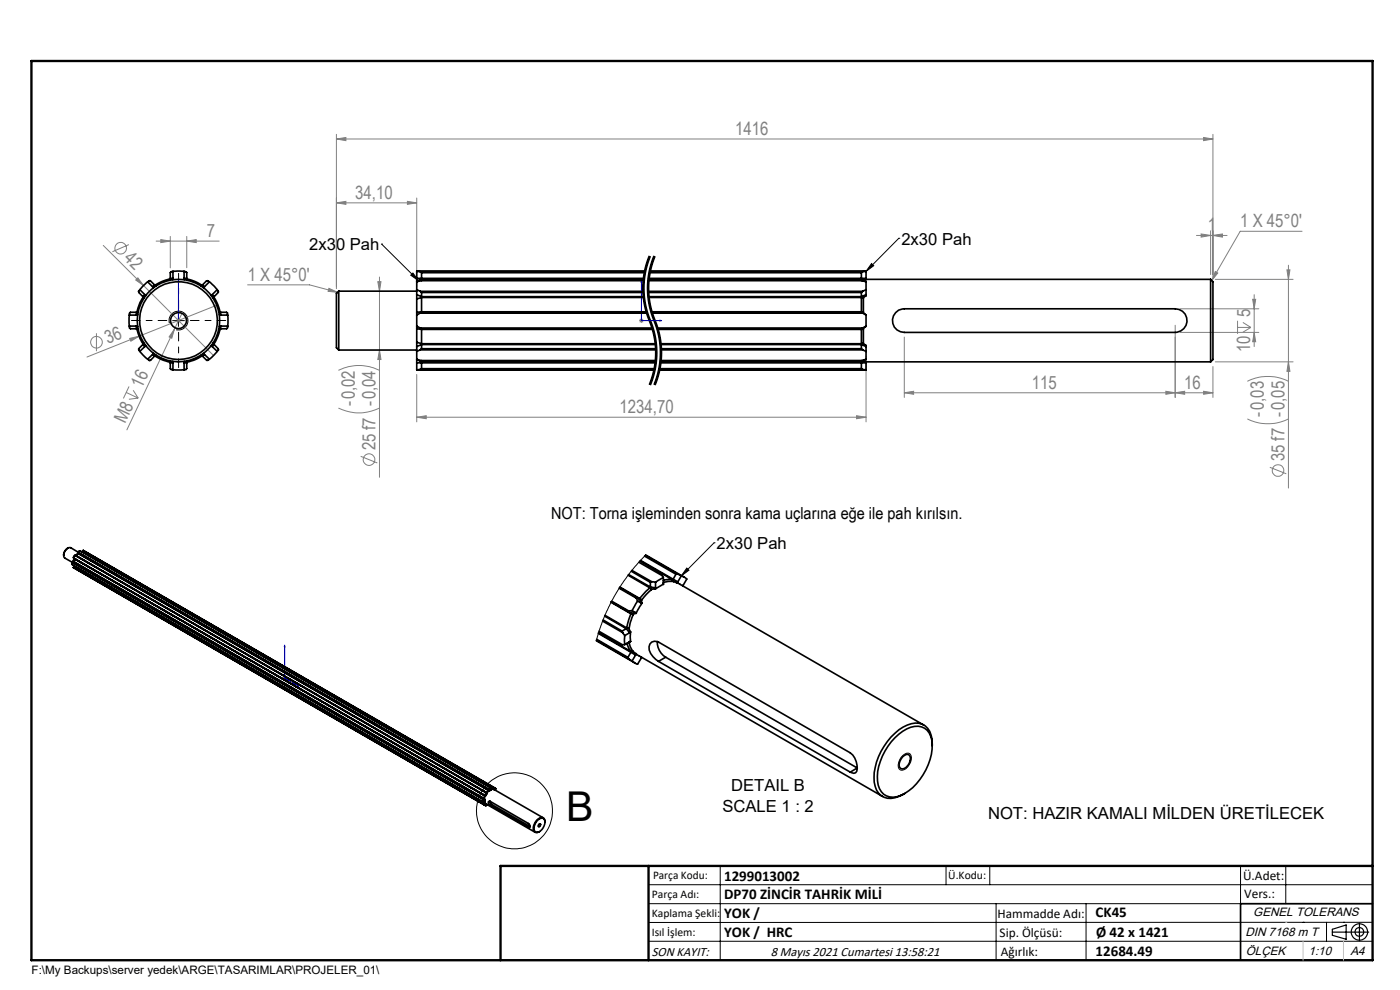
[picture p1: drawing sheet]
<svg xmlns="http://www.w3.org/2000/svg" width="297mm" height="210mm" viewBox="0 0 297 210" stroke-linecap="round" stroke-linejoin="round" font-family="sans-serif">
<g fill="none" stroke="#808080" stroke-width=".21">
<path d="M71.4 29.5l2-.3v.6zM71.4 28.5v32.7M71.4 29.5h185.9M255.3 29.2l2 .3-2 .3zM257.3 28.5v30.3M21.9 52.1l8.5 8.5M27.3 51.9l-3.5 1.5M29.2 58.9l1.2 1.7-1.6-1.2zM33.1 51.1h13.4M34.1 50.8l2 .3-2 .4zM36.1 50.2v6.6M39.6 51.1l2-.3v.7z"/>
<path d="M39.6 50.2v6.6M71.4 43l2-.3v.6zM71.4 43h17M80.2 59.8h.6l-.3 2zM80.5 58.8v42.4M86.4 42.7l2 .3-2 .3zM88.4 42v18.7M253.8 49.9h6.5M254.8 49.6l2 .3-2 .4zM256.8 49v9.2M257.3 49.9l2-.3v.7zM257.8 57.6l.5 .3-1.2 1.6z"/>
<path d="M257.8 59.3h16.5M273 57.2h.6l-.3 2.1zM273.3 56.3v47.2M276.2 49.1h-13.1l-6 10.4M20.5 70.7v3.8M27.5 71.8l2-.5-1.7 1.1zM29.5 71.3l-11 4.4M30.4 60.6l14.9 14.8M37 69.8l-.6 1.9-.5-.2zM37 69.8l-10.1 21.4M37.4 68h1M37.9 67.5v1"/>
<path d="M38.2 67.7l-.7 .7M38.7 66.2l-1.7 3.6M46.2 64.7l-16.7 6.6M52.5 60.4h13.2l5.9 1.6M69.8 61.2l1.8 .8-2-.2zM71.8 78.6a9.8 9.8 0 0 1 8.7 0M80.5 74.3l.3 2h-.6zM88.4 79.4v10.1M135.6 68h1M135.7 67.7l.7 .7M136.1 67.5v1M136.4 67.7l-.7 .7"/>
<path d="M183.7 75.6v13.9M191.8 71.5v12.8M249.3 69v15.3M250.3 70.5h16.8M250.3 65.5h16.8M257.3 77.7v6.6M257.8 76.8h16.5M262.5 68v2.8M262.5 69.5h2.9M263.7 68.4l1.7 1.1M265.4 69.5l-1.7 1M265.7 63.5h.7l-.3 2z"/>
<path d="M266.1 62.5v11M266.1 70.5l.3 2h-.7zM273.3 76.8l.3 2h-.6zM26.8 83.2l2.5 1.2M27.4 82l-1.2 2.5M28.3 82.8l1 1.6M29.3 84.4l-2 .3M71.8 86.6a9.8 9.8 0 0 0 8.7 0M76.5 96.8l3.5 1.4M88.4 88.5l2-.3v.6zM88.4 88.5h95.3M181.7 88.2l2 .3-2 .3z"/>
<path d="M191.8 83.3l2-.3v.6zM191.8 83.3h65.5M247.3 83l2 .3-2 .3zM249.3 83.3l2-.3v.6zM255.3 83l2 .3-2 .3zM264.6 88.9a9.8 9.8 0 0 0 8.7 0M264.6 80.9a9.8 9.8 0 0 1 8.7 0M269.4 99.1l3.5 1.4M59.9 143.9h1M60 143.5l.7 .7M60.4 143.3v1M60.7 143.5l-.7 .7"/>
<circle cx="25.6" cy="52.6" r="1.23"/>
<circle cx="20.5" cy="72.6" r="1.24"/>
<circle cx="78.3" cy="97.5" r="1.24"/>
<circle cx="271.1" cy="99.8" r="1.23"/>
</g>
<g fill="none" stroke="#000" stroke-width=".21">
<path d="M81 51.8h.1M81 51.8l7.8 7.7M87.6 57.9l1.2 1.6-1.7-1.1zM136.7 59.6v3.1a17.5 17.5 0 0 0 1.2 4.9M137.1 56l-.6 2.4-.2 1.8M137.1 57.2l-.4 2.4M137.4 56.1l-.3 1.2M137.5 54.8l-.4 1.2M137.7 54.2l-.2 .6M137.7 59.6v3.1a18.2 18.2 0 0 0 1.5 5.8M137.9 54.3a18.2 18.2 0 0 0 .4 14.8 17.8 17.8 0 0 1-.4 12.6M138 54.4l-.6 1.7"/>
<path d="M138.1 56l-.6 2.4-.2 1.8M138.1 57.2l-.4 2.4M138.4 56.1l-.3 1.2M138.5 54.8l-.4 1.2M138.7 54.2l-.2 .6M138.9 54.3a18.2 18.2 0 0 0 .4 14.8 17.8 17.8 0 0 1-.4 12.6M139 54.4l-.6 1.7M184.9 55.9l.4 .5-1.6 1.2zM190.7 50.5h.1M190.7 50.5l-7 7.1M35.9 68.5a2 2 0 0 1 1.8-2.5 2 2 0 0 1 2.2 2.2 2 2 0 0 1-2.5 1.7M36.6 68h2.5"/>
<path d="M37.9 66.7v2.5M136.3 60.2l.1 3.1M136.4 63.3l.2 1.2M136.6 64.5l.6 2.4 .9 2.3M137.3 60.2l.1 3.1M137.4 63.3l.2 1.2M137.6 64.5l.6 2.4 .9 2.3M137.9 67.6l.1 .3zM138 67.9l.8 2.3M138.1 69.2l.6 2.3M138.7 71.5l.3 3.6M138.8 70.3a18 18 0 0 1-.8 11.4"/>
<path d="M138.9 76.9l-.4 2.4-.8 2.3M139 75.1l-.1 1.8M139.1 69.2l.6 2.3M139.2 68.5l.6 1.7M139.7 71.5l.3 3.6M139.8 70.3a18 18 0 0 1-.6 10.9M139.9 76.9l-.4 2.4-.8 2.3M140 75.1l-.1 1.8M139.2 81.2l-.2 .5M151.5 115.1h.1M151.5 115.1l-7 7.1M145.7 120.5l.5 .5-1.7 1.2z"/>
<path d="M114.4 174.7a.35 .35 0 0 1 .3 .5 .35 .35 0 0 1-.4 .2l-.1-.2zM191.5 160.3a1.02 1.02 0 0 1 1.8-.1 2.76 2.76 0 0 1-2 3.2 1.04 1.04 0 0 1-.7-1.7l.5-1zM137.6 187.7h153.6M137.6 191.7h153.6M137.6 199.7h153.6M152.8 183.7v20M200.7 183.7v4M210 183.7v4M211.3 191.7v12M230.4 191.7v12M263.2 183.7v20M272.8 183.7v8"/>
<path d="M276.4 195.6h.1M281.4 195.6v4.1M285 195.6h.1M291.2 195.6l-153.6 .1"/>
<circle cx="109.1" cy="172" r="8.1"/>
</g>
<path d="M137.9 54.3a17.8 17.8 0 0 0 0 13.7M138.9 54.3a17.8 17.8 0 0 0 0 13.7M137.9 68a17.8 17.8 0 0 1 0 13.7M138.9 68a17.8 17.8 0 0 1 0 13.7" fill="none" stroke="#000" stroke-width=".21" stroke-dasharray="6.3 1.3 1.3 1.3" stroke-dashoffset="1.2" stroke-linecap="butt"/>
<g fill="none" stroke="#000" stroke-width=".25">
<path d="M282.6 197.7h7.8M282.6 197.1l3-.9v3l-3-.8zM288.4 195.8v3.8M106.2 203.7h185"/>
<circle cx="288.4" cy="197.7" r="1.74"/>
<circle cx="288.4" cy="197.7" r=".93"/>
</g>
<path d="M37.9 59.4v.5v-.5M37.9 59.4v8.6M136.1 59.4l.1 .5h-.2zM136.1 59.4v8.6h4.3M37.9 67.9v.2zM37.9 68h.1M139.9 67.9l.5 .1-.5 .1zM60.4 136.8v7.1l3 1.7M60.4 136.8l.1 .4h-.2zM63.1 145.3l.3 .3-.3-.1z" fill="none" stroke="#00f" stroke-width=".21"/>
<path d="M35.4 68h-7.5M37.9 65.5v-7.5M37.9 70.5v7.5M40.4 68h7.5" fill="none" stroke="#000" stroke-width=".21" stroke-dasharray="15.2 1.3 1.3 1.3" stroke-dashoffset="13.4"/>
<path d="M291.2 191.7h-28v12" fill="none" stroke="#000" stroke-width=".35"/>
<path d="M6.7 12.9h284.5v190.8h-284.5zM137.6 183.7v20M291.2 183.7h-185v20" fill="none" stroke="#000" stroke-width=".5"/>
<path d="M276.4 199.7v4M285 199.7v4" fill="none" stroke="#c0c0c0" stroke-width=".21"/>
<path d="M272.8 195.6h.1" fill="none" stroke="#c0c0c0" stroke-width=".25"/>
<g fill="#000">
<path d="M145.7 120.5l.5 .5-1.7 1.2z"/>
<path d="M184.9 55.9l.4 .5-1.6 1.2zM87.6 57.9l1.2 1.6-1.7-1.1z"/>
</g>
<g fill="#00f">
<path d="M139.9 67.9l.5 .1-.5 .1zM136.1 59.4l.1 .5h-.2z"/>
<path d="M63.1 145.3l.3 .3-.3-.1zM60.4 136.8l.1 .4h-.2z"/>
<path d="M37.9 67.9v.2zM37.9 59.4v.5z"/>
</g>
<g fill="#808080">
<path d="M29.2 58.9l1.2 1.7-1.6-1.2z"/>
<path d="M27.5 71.8l2-.5-1.7 1.1z"/>
<path d="M37 69.8l-.6 1.9-.5-.2z"/>
<path d="M71.4 29.5l2-.3v.6zM255.3 29.2l2 .3-2 .3zM71.4 43l2-.3v.6zM86.4 42.7l2 .3-2 .3zM254.8 49.6l2 .3-2 .4zM257.3 49.9l2-.3v.7zM249.3 83.3l2-.3v.6zM255.3 83l2 .3-2 .3zM88.4 88.5l2-.3v.6zM181.7 88.2l2 .3-2 .3zM257.8 57.6l.5 .3-1.2 1.6zM69.8 61.2l1.8 .8-2-.2zM34.1 50.8l2 .3-2 .4zM39.6 51.1l2-.3v.7z"/>
<path d="M247.3 83l2 .3-2 .3zM191.8 83.3l2-.3v.6z"/>
<path d="M266.1 70.5l.3 2h-.7zM265.7 63.5h.7l-.3 2z"/>
<path d="M80.2 59.8h.6l-.3 2zM80.5 74.3l.3 2h-.6zM273 57.2h.6l-.3 2.1zM273.3 76.8l.3 2h-.6z"/>
</g>
<g fill="none" stroke="#000" stroke-width=".35">
<path d="M31.3 59.8l.6-.3 .9 .9M31.3 59.8l-1.6 1.6M31.3 59.8l1.1 1M36 59.2l-1.6 .5-1.5 .8M36 59.2l.1 .2M36.1 59l-.1 .2M36.1 59h.6M36.7 59v.3M36.7 57.6h-.4l-.2 .2v1.2M36.7 57.6h2.4M36.7 57.6v1.4M39.1 59v.3"/>
<path d="M39.1 57.6l.5 .2v1.2M39.1 59h.5M39.1 57.6v1.4M39.6 59l.1 .2M39.7 59.2l1.6 .5 1.5 .8M39.7 59.2v.2M44.4 59.8l1.7 1.6M44.4 59.8l-.3-.3-.3 .1-.8 .8M44.4 59.8l-1 1M88.4 59.8v1.6M88.4 59v.8M88.4 57.6h.7"/>
<path d="M88.4 59h48.2M88.4 57.6v1.4M88.4 59.8h.1M89.1 57.6h47.7M89.1 57.6l.3 .2M89.4 59.2v.3M89.4 57.8v1.4M89.4 59.2h47.2M89.4 57.8h47.4M89.4 59.2l-1 .6M136.5 59.5h-47.4l-.7 .3M136.8 57.5l-48.4 .1"/>
<path d="M137.5 59.5h45.5l.7 .3v1.6M137.6 59.2h45.1M137.6 59h46.1M137.8 57.8h44.9M137.8 57.5l45.9 .1M137.8 57.6h45.2M182.7 59.2v.3M182.7 57.8v1.4M182.7 59.2l.5 .2M183 57.6l-.3 .2M183.2 59.4v.2M183.7 59v.3l-.5 .1"/>
<path d="M183.7 57.6h-.7M183.7 59.3h73.1M183.7 57.6v1.4M256.8 59.3l.5 .5v16.5l-.5 .5M256.8 59.3v17.5M27.4 69.2l.1 .4 .2 .1h1.2M27.4 66.8v2.4M27.4 66.8h1.5M27.4 69.2h1.5M28.9 69.2h.3M28.9 69.7l.2 .2M28.9 66.2h-1.2l-.2 .2-.1 .4"/>
<path d="M28.9 66.2v.6M28.9 69.2v.5M29.1 66.1l-.2 .1M29.1 69.9l.6 1.9 .6 1.1M29.1 66.1l.2 .1M29.2 66.8h-.3M29.3 69.8l-.2 .1M29.7 74.5l1.6 1.7M29.7 61.4l-.3 .4 .1 .2 .8 .9M29.7 61.4l1 1.1M30.3 62.9v.2M30.3 73.1l-.9 .9 .3 .5"/>
<path d="M30.3 73.1l.4 .4M30.3 72.9v.2M30.3 63.1l-.6 1.1-.6 1.9M30.3 63.1l.2 .1M30.5 72.8l-.2 .1M30.7 62.5l.2 .3M30.7 62.5l-.4 .4M30.7 73.5l-1 1M30.9 73.3l-.2 .2M32.4 60.8l.2 .2M32.4 75.2l.4 .4M32.4 75.2l-1.1 1"/>
<path d="M32.6 75l-.2 .2M32.8 60.4l.1 .1M32.8 75.6h.1M32.8 75.6l-.9 .8-.2 .1-.4-.3M32.8 60.4l-.4 .4M32.9 75.6a8.4 8.4 0 0 0 3.1 1.2M32.9 60.5l.2 .2M33.1 75.3l-.2 .3M36 76.8l.1 .2M36.1 76.5l-.1 .3M36.1 77v1.2l.6 .2M36.1 77h.6"/>
<path d="M36.7 76.7v.3M36.7 78.4h2.4M36.7 77v1.4M39.1 77h.5M39.1 77v1.4M39.1 76.7v.3M39.6 77v1.2l-.1 .2h-.4M39.7 76.5v.3M39.7 76.8l-.1 .2M42.7 75.3l.1 .3M42.8 75.6h.2M42.8 75.6a7.8 7.8 0 0 1-3.1 1.2"/>
<path d="M42.8 60.5l-.1 .2M43 60.4l-.2 .1M43 75.6l.9 .8 .5-.2M43 60.4l.4 .4M43.1 75l.3 .2M43.4 60.8l-.3 .2M43.4 75.2l-.4 .4M43.4 75.2l1 1M44.9 73.3l.1 .2M45 62.5l-.1 .3M45 62.5l.4 .4M45 73.5l1.1 1"/>
<path d="M45.2 72.8l.2 .1M45.4 72.9v.2M45.4 63.1l.8 1.4 .5 1.6M45.4 63.1l-.2 .1M45.4 62.9v.2M45.4 73.1l.9 .9 .1 .2-.3 .3M45.4 73.1l-.4 .4M46.1 74.5l-1.7 1.7M46.1 61.4l.2 .6-.9 .9M46.1 61.4l-1.1 1.1M46.4 69.8l.3 .1M46.5 66.8h.3"/>
<path d="M46.7 66.1l.1 .1M46.7 69.9l-.5 1.5-.8 1.5M46.7 66.1l-.3 .1M46.8 69.2h-.3M46.8 69.7l-.1 .2M46.8 66.2h1.2l.3 .2v.4M46.8 66.2v.6M46.8 69.2v.5M46.8 66.8h1.5M46.8 69.2h1.5M48.3 66.8v2.4M48.3 69.2l-.2 .5h-1.3"/>
<path d="M71.9 61.8v12.5M71.9 61.8l-.5 .5v11.5l.5 .5M71.9 61.8h16.5M71.9 74.3h16.5M88.4 69.2l.7 .4M88.4 66.8v2.4M88.4 66.2v.6M88.4 69.2v.5M88.4 63.4v2.8M88.4 69.7v2.9M88.4 61.4l.7 .4M88.4 76.2l.7 .3h50"/>
<path d="M88.4 74.5v1.7M88.4 62.5v.9M88.4 72.6v.9M88.4 76.2v.8M88.4 78.4l50.4 .1M88.4 77h50.7M88.4 69.7l1 .2M88.4 72.6l1 .3M88.4 62.5l1 .4M88.4 61.4v1.1M88.4 73.5v1M88.4 76.2h.1"/>
<path d="M88.4 77v1.4M88.4 76.2l1 .6M89.1 66.4l-.7 .4M89.1 74.2l-.7 .3M89.1 78.4h-.7M89.1 66.4h48.2M89.1 74.2h50.1M89.1 78.4h49.8M89.1 69.6h49.3M89.1 61.8h47.4M89.1 69.6l.3 .1M89.1 61.8l.3 .2"/>
<path d="M89.4 66.1v.1M89.4 69.7v.2M89.4 63.1v3M89.4 69.9v3M89.4 62.9v.2M89.4 72.9v.2M89.4 76.5v.3M89.4 76.8v1.4M89.4 66.2h47.8M89.4 69.7h49.1M89.4 66.1h47.8M89.4 69.9h49.1"/>
<path d="M89.4 63.1h47.2M89.4 72.9h49.7M89.4 62h47.1M89.4 74h49.8M89.4 73.1h49.7M89.4 62.9h47.2M89.4 76.8h49.7M89.4 78.2h49.5M89.4 66.2l-.3 .2M89.4 66.1l-1 .1M89.4 63.1l-1 .3M89.4 62v.9"/>
<path d="M89.4 73.1v.9M89.4 74l-.3 .2M89.4 73.1l-1 .4M89.4 78.2l-.3 .2M137.5 61.8h45.5M137.5 62h45.2M137.5 62.9h45.2M137.6 63.1h45.1M138.2 66.1h44.5M138.2 66.2h44.5M138.3 66.4h44.7M139.4 69.6h43.6"/>
<path d="M139.5 69.7h43.2M139.5 69.9h43.2M139.8 78.4h43.2M139.9 78.2h42.8M140.1 72.9h42.6M140.1 76.8h42.6M140.1 77h43.6M140.1 73.1h42.6M140.2 74.2h42.8M140.2 74h42.5M182.7 66.1v.1M182.7 69.7v.2"/>
<path d="M182.7 63.1v3M182.7 69.9v3M182.7 62.9v.2M182.7 72.9v.2M182.7 76.5v.3M182.7 76.8v1.4M182.7 66.2l.3 .2M182.7 66.1l.5 .1M182.7 63.1l.5 .1M182.7 62v.9M182.7 73.1v.9M182.7 74l.3 .2"/>
<path d="M182.7 73.1l1 .4M182.7 78.2l.3 .2M183 69.6l-.3 .1M183 61.8l-.3 .2M183 66.4l.7 .4v2.4l-.7 .4M183 74.2l.7 .3M183 78.4h.7M183.2 66.2l.5 .6M183.2 69.8v3M183.2 63.2v3M183.2 76.5l.5 .2v.3M183.2 76.4v.1"/>
<path d="M183.2 72.8l.5 .5v.2M183.2 69.8l-.5 .1M183.2 72.8l-.5 .1M183.2 76.5l-.5 .3M183.7 69.2l-.5 .6M183.7 62.5v.3l-.5 .4M183.7 61.4l-.7 .4M183.7 74.5v1.7l-.7 .3h-42.9M183.7 78.4l-43.9 .1M183.7 76.8h73.1M183.7 61.4v1.1M183.7 73.5v1"/>
<path d="M183.7 77v1.4M183.7 62.5l-1 .4M190 66.3l.6-.5 1.2-.3h57.5a2.5 2.5 0 0 1 2.5 2.5 2.5 2.5 0 0 1-2.5 2.5h-57.5a2.49 2.49 0 0 1-2.3-1.5 2.49 2.49 0 0 1 .5-2.7zM14.4 116.3l-.1 .1a1.51 1.51 0 0 0-.5 2l1.5 .9M14.4 116.3l.6-.1 1.5 .9M14.4 116.3l-.7 .7-.2 .8M15.2 119.3l.1 .5 87.3 50.3M15.2 119.3h.1M15.3 119.3l87.2 50.3M15.4 119.3h-.1M15.4 119.3l87 50.2M15.5 119.2l-.3 .1"/>
<path d="M15.6 119l-.1 .2M15.6 119v.1M15.6 119.2l-.2 .1M15.6 119.2l87 50.2M15.6 119.2h-.1M15.6 119.1v.1M15.6 118.4l87.2 50.4M15.6 118.4l.1 .1M15.6 119.1l87.1 50.3M15.7 118.5l87 50.2M15.7 118.5h.1M15.8 118.5l-.2 .6"/>
<path d="M15.8 118.5h.1M15.8 118.5l-.2 .5M15.9 117.8l-.2 .2-.1 .4M15.9 117.8l87.1 50.3M15.9 117.8l87.3 50.3M16.2 117.9h.1M16.5 117.4l-.4 .5h.1M16.5 117.4h.1M16.5 117l.5-.1 87.2 50.3M16.5 117l.1 .1M16.5 117.3v.1M16.5 117.3l.1 .1"/>
<path d="M16.5 117v.3M16.6 117.4l-.4 .5M16.6 117.4h.1M16.6 117.4l87 50.3M16.6 117.1l87.1 50.3M16.6 117.2l87 50.3M16.6 117.1v.3M17.4 117.1h.2M17.5 117v.1M17.5 117l.1 .1M17.6 117.1l87 50.2M17.6 117.1h.1"/>
<path d="M17.6 116.8h.1M17.6 116.8h.2M17.6 116.8l-.1 .2M17.7 116.8l87.4 50.4M17.7 116.9l-.1 .2M17.7 116.9l87 50.2M17.7 116.8v.1M135.5 119.3l5 2.8 .2 .4M135.8 119l6.9 4M135.9 118.9l6.9 4M136.7 118l6.7 3.8M136.9 117.8l6.9 4"/>
<path d="M137 117.7l8.2 4.7M15.6 120.4h.1M15.6 120.4l.1 .1M15.6 120.4l87.4 50.5M15.7 120.4l87 50.2M15.7 120.1v-.1l.1 .1M15.7 120.1l.1 .1M15.7 120.1l-.1 .3M15.8 120.1v.1M15.8 120.1l87 50.3M15.8 120.2l-.1 .2M126.5 135.9l8.2 4.7"/>
<path d="M126.5 135.8l6.9 4M126.6 135.6l6.6 3.8M126.9 134.4l6.9 4M127 134.2l6.8 4M127.1 133.9l4.9 2.9 .5-.1M127.8 131.8l4.3 2.4M128 131.5l4 2.4M128.3 130.7l4.6 2.6M128.3 130.5l4.7 2.7M129.6 127.8l4.2 2.4M129.8 127.5l3.6 2.1M131.3 124.8l3.7 2.1"/>
<path d="M131.4 124.6l3.6 2.1M131.5 124.5l4.2 2.5M132 133.9l.1 .3M132.1 134.2l.4 .6M132.5 134.8v1.9M132.9 133.3l-.9 .6M132.9 133.3l.7 .9M133 133.2l-.1 .1M133 133.2l.5 .1M133 136.4l.4 1.2 .4 .6M133.2 139.4l.2 .4M133.2 129.7l.6 .4"/>
<path d="M133.2 129.7l-3.5-2 4.1 2.4M133.2 122l4.7 2.7M133.3 121.9l4.7 2.6M133.3 136.3h.2M133.4 129.6l-.2 .1M133.4 139.8l.7 .4M133.5 136.3l.3 1 .5 .9M133.5 136.2v.1M133.5 133.3l.3 .7M133.6 134.2l-1.1 .6M133.8 136.1h-.2M133.8 134v2.1"/>
<path d="M133.8 136.1l-1.3 .6M133.8 134l-.2 .2M133.8 130.2l-.8 3M133.8 130.1v.1M133.8 138.2v.2M133.8 130.2l.5 .2M133.8 138.4l-.6 1M133.8 138.4l1 .6M133.9 121.2l4.1 2.3M134.1 121l4.2 2.4M134.1 129.5l-.7 .1M134.1 129.5l.7 .5"/>
<path d="M134.3 138.2l.7 .5M134.3 130.4l-.8 2.9M134.3 138.2h-.5M134.8 130l.2 .1M134.8 130l-1 .1M134.8 139l-.7 1.2M135 138.7l.4 .3 51.8 29.9M135 130.1l-.7 .3M135 138.7l-.2 .3M135 126.7v.2M135 126.7l.6 .3M135 126.9l.3 .6"/>
<path d="M135.3 127.5l-1.2 2M135.3 127.5l.7 .4M135.6 127l.4 .9M135.7 127h-.1M135.7 127l.4 .2M136 127.9h.2M136.1 127.2l.1 .7M136.1 139.4l-.8 1.5-1.2-.7M136.2 127.9l-1.2 2.2M137.9 124.7l-2.2 2.3M137.9 124.7l.3 .4M138 124.5l-.1 .2"/>
<path d="M138 124.5l1.1 .2M138 123.5v1M138.2 125.1l-2.1 2.1M138.3 123.4l.8 .1M138.3 123.4l-.3 .1M139 124.9l-.8 .2M139.1 124.7l-.1 .2M139.1 123.5v1.2M139.5 136.1a3.7 3.7 0 0 0 1.7 3.3M140.7 122.5l.1 1.5-1.8 .9M140.7 122.5l-1.6 1M141.2 139.4l40.7 23.5-1.5 .9"/>
<path d="M141.2 139.4l-1.5 .9M142.7 123l-.8-.1-1.2 .2M142.7 123l.2 .4M142.8 122.9l-.1 .1M142.8 122.9l1 .5M142.9 123.4l-2.2 .1M142.9 123.4l.7 .3M143.4 121.8l-.6 1.1M143.6 123.7l52.4 30.1M143.8 121.8l.7 .4M143.8 121.8h-.4M143.8 123.4l-.2 .3"/>
<path d="M144.5 122.2l1.2 .6-.8 1.5M144.5 122.2l-.7 1.2M139.7 140.3a3.2 3.2 0 0 1-1.8-3.7 1.37 1.37 0 0 1 1.8-.4l40.7 23.5a4 4 0 0 1 1.4 3.9l-.3 .3-.4 .1-.7-.2M139.7 140.3l40.7 23.5M189.9 156.5a6.3 6.3 0 0 1 5.6-2.3 3.7 3.7 0 0 1 2.3 3.8 12.5 12.5 0 0 1-6.7 10.7 3.3 3.3 0 0 1-4.9-3 12.4 12.4 0 0 1 3.7-9.2zM197.8 158.2a4.1 4.1 0 0 0-2.9-4.8 6.6 6.6 0 0 0-5 2.1 13.1 13.1 0 0 0-4.4 10.4 3.5 3.5 0 0 0 5.2 3l1.2-.6M102.4 169.5l.1 .1M102.5 169.6l.1 .1M102.6 169.7v.4M102.6 169.4l-.2 .1M102.6 169.4l.2 .2M102.7 169.4h-.1"/>
<path d="M102.7 170l.1 .4M102.7 169.4h.1M102.7 170.6l.2 .2M102.7 168.7l.1 .1M102.7 170l.2 .4M102.7 170h.1M102.7 169.4l.1 .1M102.8 170h.1M102.8 169.6l-.2 .1M102.8 170l-.2 .1M102.8 169.5v.5M102.8 169.5h.1"/>
<path d="M102.8 168.8l-.1 .6M102.8 168.8h.1M102.8 170.4h.1M102.8 170.4l-.1 .2M102.8 170.4l.2 .1M102.9 168.7h-.2M102.9 168.7h.1M102.9 170.4l.1 .1M102.9 168.8l-.2 .6M103 168.7v.1M103 168.7l-.2 .1M103 170.5l-.1 .3"/>
<path d="M103 170.5l10.5 6M103 168.8h-.1M103 168.1l.1 .1M103 170.5h.1M103 168.1h.2M103.1 168.2l-.2 .5M103.1 168.2l.2 .1M103.2 168.1h.1M103.2 168.1l.1 .2M103.2 168.1l.1 .1M103.3 168.3h.1M103.3 168.3l-.3 .5"/>
<path d="M103.3 168.2v.1M103.3 170.6l-.2 .3-.2-.1M103.6 167.7l-.4 .4M103.6 167.7h.1M103.6 167.6v.1M103.6 167.6l.3 .1M103.6 167.5v.1M103.7 167.7l-.4 .5M103.7 167.7h.2M103.7 167.4h.2M103.7 167.4l-.1 .1M103.9 167.7h.1"/>
<path d="M103.9 167.4v.3M103.9 170l.4 .6M104 170.8a.43 .43 0 0 1-.4-.4 .43 .43 0 0 1 .3-.4l8.2 4.7a.46 .46 0 0 1 .3 .4 .46 .46 0 0 1-.2 .4h-.1M104 170.8l8.1 4.7M104.2 167.2v.3l-.3 .2M104.2 167.2l-.3 .2M104.3 170.6l8.1 4.7-.3 .2M104.3 170.6l-.3 .2M104.6 167.3h-.4M104.6 167.3h.1M104.6 167.3v.1M104.6 167.3l.2 .1"/>
<path d="M104.6 167.4l-.4 .1M104.6 167.4l.2 .1M104.7 167.1l.3 .1M104.7 167.1l-.1 .2M104.8 167.5l10.5 6M104.8 167.4h.1M105 167.2l.2 .1-.2 .3M105 167.2l-.2 .2M114 174a.87 .87 0 0 1 1.5 0 2.08 2.08 0 0 1-1.8 2.5 1.81 1.81 0 0 1 .3-2.5zM114.3 174.9l.2-.1a.29 .29 0 0 1 .1 .4 .29 .29 0 0 1-.4 .1zM115.6 174.4a.79 .79 0 0 0-.4-1 .79 .79 0 0 0-1 .3l-.5 .5a1.67 1.67 0 0 0-.1 2.4h.4l.4-.2M191.5 160.6a.93 .93 0 0 1 1.6-.1 2.3 2.3 0 0 1-1.6 2.6 .81 .81 0 0 1-.8-1.1z"/>
<circle cx="37.9" cy="68" r="8.2"/>
<circle cx="37.9" cy="68" r="8.7"/>
<circle cx="37.9" cy="68" r="1.7"/>
</g>
<path d="M137 117.7l-3.2 3.6-1.5 2-2 3.2-2.3 4.8-1.5 4.6" fill="none" stroke="#000" stroke-width=".21"/>
<text font-size="8.7" x="120.1" y="174.1">B</text>
<g font-size="3.9" fill="#808080">
<text x="156" y="28.6">1416</text>
<text x="75.4" y="42.1">34,10</text>
<text x="43.9" y="50.3">7</text>
<text x="256.2" y="49.1">1</text>
<text x="263.1" y="48.2">1 X 45°0'</text>
<text x="26.1" y="55" transform="rotate(45 26.1 55)">42</text>
<text x="52.6" y="59.5">1 X 45°0'</text>
<text x="265.2" y="67.3" transform="rotate(-90 265.2 67.3)">5</text>
<text x="22.9" y="73.1" transform="rotate(-22 22.9 73.1)">36</text>
<text x="265.2" y="74.8" transform="rotate(-90 265.2 74.8)">10</text>
<text x="30.1" y="82.4" transform="rotate(-65 30.1 82.4)">16</text>
<text x="218.9" y="82.4">115</text>
<text x="251.2" y="82.4">16</text>
<text x="26.5" y="90" transform="rotate(-65 26.5 90)">M8</text>
<text x="75.3" y="86.1" transform="rotate(-90 75.3 86.1)">-0,02</text>
<text x="131.5" y="87.6">1234,70</text>
<text x="268.1" y="88.4" transform="rotate(-90 268.1 88.4)">-0,03</text>
<text x="79.6" y="95.5" transform="rotate(-90 79.6 95.5)">25 f7 -0,04</text>
<text x="272.5" y="97.8" transform="rotate(-90 272.5 97.8)">35 f7 -0,05</text>
</g>
<g font-size="3.5">
<text x="65.6" y="53.1">2x30 Pah</text>
<text x="191.2" y="51.9">2x30 Pah</text>
<text x="116.9" y="110.2">NOT: Torna işleminden sonra kama uçlarına eğe ile pah kırılsın.</text>
<text x="152" y="116.5">2x30 Pah</text>
<text x="155.1" y="167.8">DETAIL B</text>
<text x="153.2" y="172.3">SCALE 1 : 2</text>
<text x="209.6" y="173.8">NOT: HAZIR KAMALI MİLDEN ÜRETİLECEK</text>
</g>
<g font-size="3.2">
<text x="153.6" y="190.8">DP70 ZİNCİR TAHRİK MİLİ</text>
<text x="153.6" y="186.8">1299013002</text>
<text x="153.6" y="194.8">YOK /</text>
<text x="232.4" y="194.5">CK45</text>
<text x="153.6" y="198.8">YOK / HRC</text>
<text x="232.4" y="202.8">12684.49</text>
<text x="232.5" y="198.8">Ø 42 x 1421</text>
</g>
<g font-size="2.8">
<text x="263.7" y="186.7">Ü.Adet:</text>
<text x="263.9" y="190.5">Vers.:</text>
<text x="211.6" y="194.8">Hammadde Adı:</text>
<text x="138.3" y="202.8">SON KAYIT:</text>
<text x="163.5" y="202.8">8 Mayıs 2021 Cumartesi 13:58:21</text>
<text x="212.1" y="198.7">Sip. Ölçüsü:</text>
<text x="212.3" y="202.7">Ağırlık:</text>
</g>
<g font-size="2.6">
<text x="265.9" y="194.4">GENEL TOLERANS</text>
<text x="264.2" y="198.5">DIN 7168 m T</text>
<text x="264.3" y="202.6">ÖLÇEK</text>
<text x="277.6" y="202.6">1:10</text>
<text x="286.5" y="202.6">A4</text>
</g>
<g font-size="2.5">
<text x="138.3" y="190.5">Parça Adı:</text>
<text x="138.5" y="186.5">Parça Kodu:</text>
<text x="201.2" y="186.5">Ü.Kodu:</text>
<text x="138.3" y="194.5">Kaplama Şekli:</text>
<text x="138.3" y="198.6">Isıl İşlem:</text>
<text x="6.7" y="206.7">F:\My Backups\server yedek\ARGE\TASARIMLAR\PROJELER_01\</text>
</g>
</svg>
